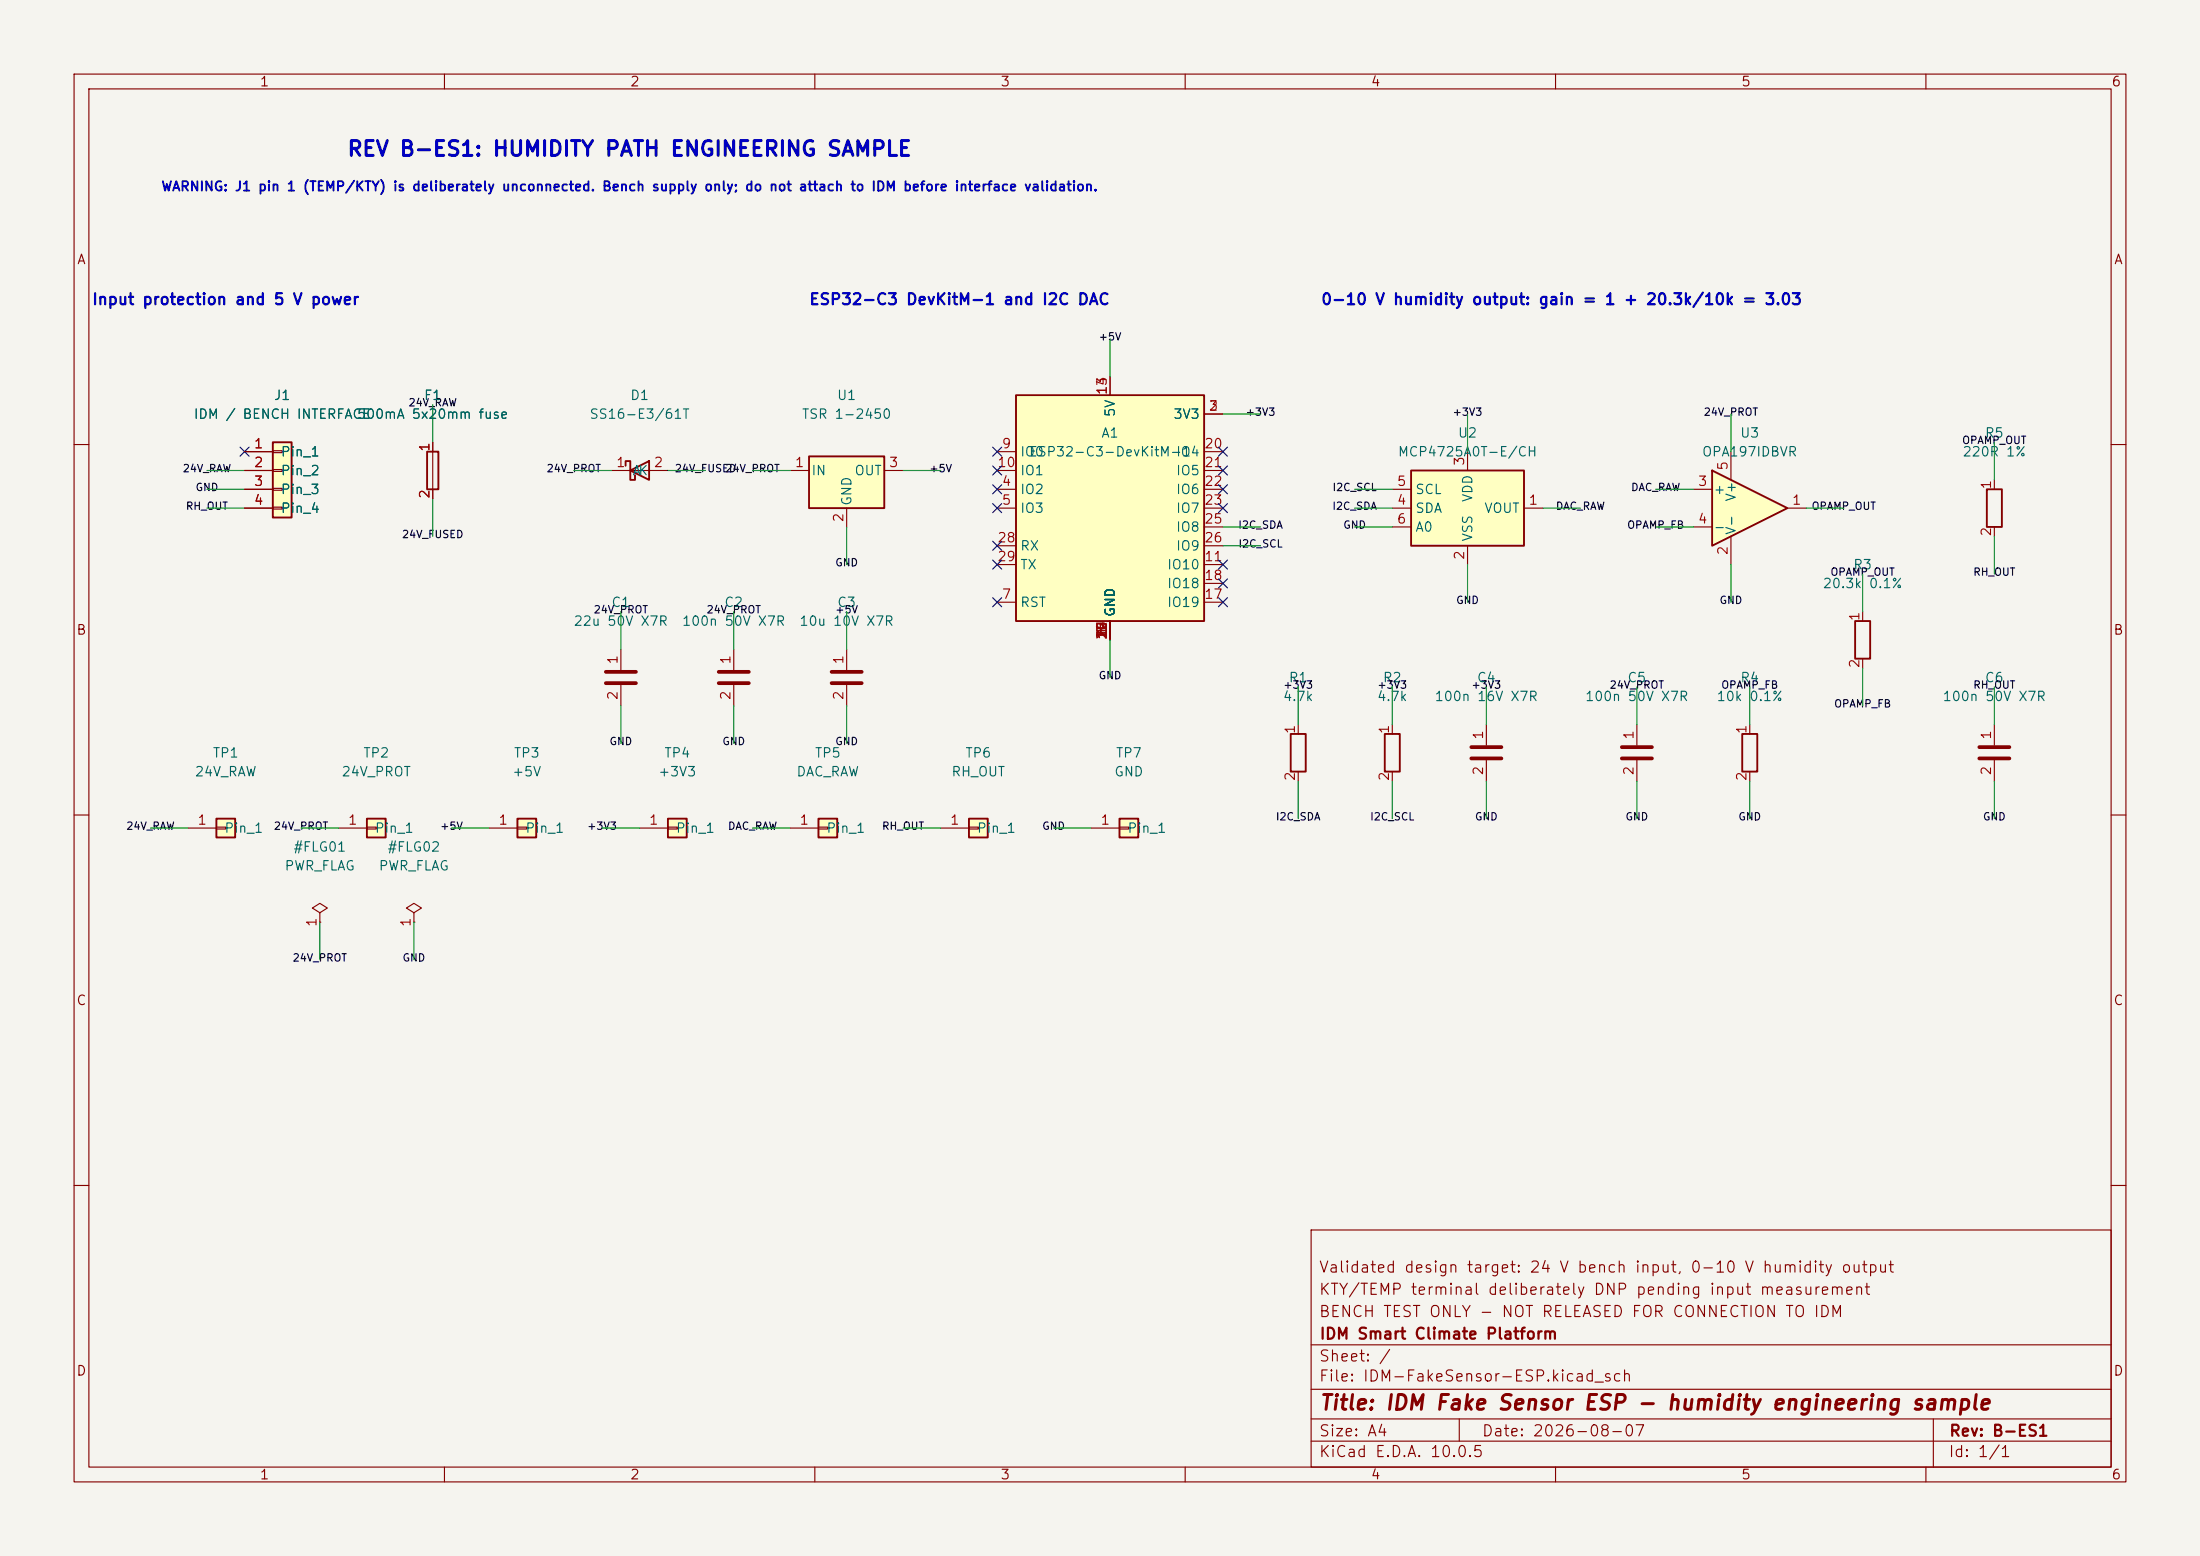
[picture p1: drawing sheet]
<svg xmlns="http://www.w3.org/2000/svg" width="297mm" height="210mm" viewBox="0 0 297 210" stroke-linecap="round" stroke-linejoin="round" font-family="sans-serif">
<path d="M0 0h297v210h-297z" fill="#f5f4ef" stroke="#f5f4ef" stroke-width=".14"/>
<g fill="none" stroke="#840000" stroke-width=".15">
<path d="M10 10h277v190h-277zM12 12h273v186h-273zM60 10v2M110 10v2M160 10v2M210 10v2M260 10v2M10 60h2M285 60h2M175.3 97.8v1.3M10 110h2M175.3 104.1v1.3"/>
<path d="M285 110h2M43.2 123.2l1-.6-1-.7-1 .7 1 .6v1.3M43.2 124.5h.1M10 160h2M177 166h108v32h-108zM285 160h2M60 198v2M110 198v2M160 198v2M177 194.5h108M177 191.5h108M177 187.5h108"/>
<path d="M177 181.5h108M197 191.5v3M210 198v2M260 198v2M261 191.5v6.5"/>
</g>
<path d="M174.2 99.1h2.1v5h-2.1z" fill="none" stroke="#840000" stroke-width=".25"/>
<path d="M29.2 110.5h2.5v2.5h-2.5z" fill="#ffffc2"/>
<path d="M186.9 99.1h2.1v5h-2.1zM250.4 83.8h2.1v5.1h-2.1zM29.2 110.5h2.5v2.5h-2.5z" fill="none" stroke="#840000" stroke-width=".25"/>
<path d="M188 97.8v1.3M251.5 82.6v1.2M251.5 88.9v1.3M25.4 111.8h3.8M29.2 111.6h1.3v.3h-1.3zM188 104.1v1.3" fill="none" stroke="#840000" stroke-width=".15"/>
<path d="M231.1 63.5l10.2 5.1-10.2 5.1z" fill="#ffffc2"/>
<path d="M231.1 63.5l10.2 5.1-10.2 5.1z" fill="none" stroke="#840000" stroke-width=".25"/>
<path d="M228.6 66h2.5M228.6 71.1h2.5M233.7 61v3.8M233.7 72.4v3.8M241.3 68.6h2.5" fill="none" stroke="#840000" stroke-width=".15"/>
<path d="M137.2 53.3h25.4v30.5h-25.4z" fill="#ffffc2"/>
<path d="M137.2 53.3h25.4v30.5h-25.4z" fill="none" stroke="#840000" stroke-width=".25"/>
<g fill="none" stroke="#840000" stroke-width=".15">
<path d="M149.9 50.8v2.5M162.6 55.9h2.5M134.6 66h2.6M134.6 68.6h2.6M134.6 61h2.6M134.6 63.5h2.6M134.6 76.2h2.6M134.6 73.7h2.6M162.6 66h2.5M162.6 68.6h2.5M162.6 61h2.5M162.6 63.5h2.5"/>
<path d="M162.6 76.2h2.5M162.6 78.7h2.5M162.6 71.1h2.5M162.6 73.7h2.5M134.6 81.3h2.6M149.9 83.8v2.6M162.6 81.3h2.5"/>
</g>
<path d="M190.5 63.5h15.2v10.2h-15.2z" fill="#ffffc2"/>
<path d="M190.5 63.5h15.2v10.2h-15.2z" fill="none" stroke="#840000" stroke-width=".25"/>
<path d="M188 68.6h2.5M188 66h2.5M188 71.1h2.5M198.1 61v2.5M198.1 73.7v2.5M205.7 68.6h2.6" fill="none" stroke="#840000" stroke-width=".15"/>
<path d="M36.8 59.7h2.6v10.2h-2.6z" fill="#ffffc2"/>
<path d="M36.8 59.7h2.6v10.2h-2.6zM57.7 61h1.5v5h-1.5zM84.5 62.9v-.7h.6v2.6h.6v-.7M85.1 63.5l2.5-1.3v2.6z" fill="none" stroke="#840000" stroke-width=".25"/>
<path d="M58.4 59.7v7.6M33 61h3.8M33 63.5h3.8M33 66h3.8M33 68.6h3.8M36.8 60.8h1.3v.3h-1.3zM36.8 63.4h1.3v.2h-1.3zM36.8 65.9h1.3v.3h-1.3zM36.8 68.5h1.3v.2h-1.3zM82.5 63.5h7.7M55.9 123.2l1-.6-1-.7-1 .7 1 .6v1.3M55.9 124.5h.1" fill="none" stroke="#840000" stroke-width=".15"/>
<path d="M109.2 61.6h10.2v7h-10.2z" fill="#ffffc2"/>
<path d="M109.2 61.6h10.2v7h-10.2z" fill="none" stroke="#840000" stroke-width=".25"/>
<path d="M106.7 63.5h2.5M114.3 68.6v2.5M119.4 63.5h2.5M114.3 87.6v2.8M114.3 92.5v2.8" fill="none" stroke="#840000" stroke-width=".15"/>
<path d="M112.3 90.7h4M112.3 92.2h4" fill="none" stroke="#840000" stroke-width=".51"/>
<path d="M90.2 110.5h2.5v2.5h-2.5z" fill="#ffffc2"/>
<path d="M268.2 66h2.1v5.1h-2.1zM90.2 110.5h2.5v2.5h-2.5z" fill="none" stroke="#840000" stroke-width=".25"/>
<path d="M269.2 64.8v1.2M269.2 71.1v1.3M83.8 87.6v2.8M83.8 92.5v2.8M99.1 87.6v2.8M99.1 92.5v2.8M86.4 111.8h3.8M90.2 111.6h1.2v.3h-1.2z" fill="none" stroke="#840000" stroke-width=".15"/>
<path d="M81.8 90.7h4.1M81.8 92.2h4.1M97 90.7h4.1M97 92.2h4.1" fill="none" stroke="#840000" stroke-width=".51"/>
<path d="M110.5 110.5h2.5v2.5h-2.5z" fill="#ffffc2"/>
<path d="M110.5 110.5h2.5v2.5h-2.5z" fill="none" stroke="#840000" stroke-width=".25"/>
<path d="M106.7 111.8h3.8M110.5 111.6h1.3v.3h-1.3z" fill="none" stroke="#840000" stroke-width=".15"/>
<path d="M69.8 110.5h2.6v2.5h-2.6z" fill="#ffffc2"/>
<path d="M69.8 110.5h2.6v2.5h-2.6z" fill="none" stroke="#840000" stroke-width=".25"/>
<path d="M66 111.8h3.8M69.8 111.6h1.3v.3h-1.3z" fill="none" stroke="#840000" stroke-width=".15"/>
<path d="M130.8 110.5h2.5v2.5h-2.5z" fill="#ffffc2"/>
<path d="M235.2 99.1h2v5h-2zM130.8 110.5h2.5v2.5h-2.5z" fill="none" stroke="#840000" stroke-width=".25"/>
<path d="M236.2 97.8v1.3M127 111.8h3.8M130.8 111.6h1.3v.3h-1.3zM236.2 104.1v1.3" fill="none" stroke="#840000" stroke-width=".15"/>
<path d="M151.1 110.5h2.6v2.5h-2.6z" fill="#ffffc2"/>
<path d="M151.1 110.5h2.6v2.5h-2.6z" fill="none" stroke="#840000" stroke-width=".25"/>
<path d="M200.7 97.8v2.8M221 97.8v2.8M269.2 97.8v2.8M147.3 111.8h3.8M151.1 111.6h1.3v.3h-1.3zM200.7 102.6v2.8M221 102.6v2.8M269.2 102.6v2.8" fill="none" stroke="#840000" stroke-width=".15"/>
<path d="M198.6 100.8h4.1M198.6 102.4h4.1M218.9 100.8h4.1M218.9 102.4h4.1M267.2 100.8h4.1M267.2 102.4h4.1" fill="none" stroke="#840000" stroke-width=".51"/>
<path d="M49.5 110.5h2.6v2.5h-2.6z" fill="#ffffc2"/>
<path d="M49.5 110.5h2.6v2.5h-2.6z" fill="none" stroke="#840000" stroke-width=".25"/>
<path d="M58.4 59.7v1.3M33 61h3.8M33 63.5h3.8M33 66h3.8M33 68.6h3.8M58.4 66v1.3M45.7 111.8h3.8M49.5 111.6h1.3v.3h-1.3z" fill="none" stroke="#840000" stroke-width=".15"/>
<g fill="none" stroke="#009600" stroke-width=".15">
<path d="M58.4 54.6v5.1M149.9 45.7v5.1M165.1 55.9h5.1M198.1 55.9v5.1M233.7 55.9v5.1M269.2 59.7v5.1M27.9 66h5.1M27.9 68.6h5.1M27.9 63.5h5.1M58.4 67.3v5.1M77.5 63.5h5M90.2 63.5h5"/>
<path d="M101.6 63.5h5.1M114.3 71.1v5.1M121.9 63.5h5.1M165.1 71.1h5.1M165.1 73.7h5.1M182.9 71.1h5.1M182.9 66h5.1M182.9 68.6h5.1M198.1 76.2v5.1M208.3 68.6h5.1M223.5 71.1h5.1M223.5 66h5.1"/>
<path d="M233.7 76.2v5.1M243.8 68.6h5.1M251.5 77.5v5.1M269.2 72.4v5.1M83.8 82.6v5M83.8 95.3v5M99.1 82.6v5M99.1 95.3v5M114.3 82.6v5M114.3 95.3v5M149.9 86.4v5M175.3 92.7v5.1"/>
<path d="M188 92.7v5.1M200.7 92.7v5.1M221 92.7v5.1M236.2 92.7v5.1M251.5 90.2v5.1M269.2 92.7v5.1M20.3 111.8h5.1M40.6 111.8h5.1M61 111.8h5M81.3 111.8h5.1M101.6 111.8h5.1M121.9 111.8h5.1"/>
<path d="M142.2 111.8h5.1M175.3 105.4v5.1M188 105.4v5.1M200.7 105.4v5.1M221 105.4v5.1M236.2 105.4v5.1M269.2 105.4v5.1M43.2 124.5v5M55.9 124.5v5"/>
</g>
<g fill="none" stroke="#000084" stroke-width=".15">
<path d="M32.4 60.4l1.2 1.2M33.6 60.4l-1.2 1.2M134 65.4l1.2 1.2M134 73.1l1.2 1.2M134 60.4l1.2 1.2M134 75.6l1.2 1.2M134 62.9l1.2 1.2M134 68l1.2 1.2M135.2 65.4l-1.2 1.2M135.2 73.1l-1.2 1.2M135.2 60.4l-1.2 1.2M135.2 75.6l-1.2 1.2"/>
<path d="M135.2 62.9l-1.2 1.2M135.2 68l-1.2 1.2M164.5 78.1l1.2 1.2M164.5 60.4l1.2 1.2M164.5 68l1.2 1.2M164.5 75.6l1.2 1.2M164.5 62.9l1.2 1.2M164.5 65.4l1.2 1.2M165.7 78.1l-1.2 1.2M165.7 60.4l-1.2 1.2M165.7 68l-1.2 1.2M165.7 75.6l-1.2 1.2"/>
<path d="M165.7 62.9l-1.2 1.2M165.7 65.4l-1.2 1.2M134 80.7l1.2 1.2M135.2 80.7l-1.2 1.2M164.5 80.7l1.2 1.2M165.7 80.7l-1.2 1.2"/>
</g>
<text font-size="2" fill="#0000c2" x="46.8" y="21.6">REV B-ES1: HUMIDITY PATH ENGINEERING SAMPLE</text>
<text font-size="2" fill="#840000" x="178" y="190.8">Title: IDM Fake Sensor ESP - humidity engineering sample</text>
<g font-size="1.5" fill="#0000c2">
<text x="12.3" y="41.5">Input protection and 5 V power</text>
<text x="109.1" y="41.5">ESP32-C3 DevKitM-1 and I2C DAC</text>
<text x="178.2" y="41.5">0-10 V humidity output: gain = 1 + 20.3k/10k = 3.03</text>
</g>
<g font-size="1.5" fill="#840000">
<text x="178" y="172.1">Validated design target: 24 V bench input, 0-10 V humidity output</text>
<text x="178" y="178.1">BENCH TEST ONLY - NOT RELEASED FOR CONNECTION TO IDM</text>
<text x="178" y="175.1">KTY/TEMP terminal deliberately DNP pending input measurement</text>
<text x="178" y="184.1">Sheet: /</text>
<text x="178" y="181.1">IDM Smart Climate Platform</text>
<text x="178" y="186.8">File: IDM-FakeSensor-ESP.kicad_sch</text>
<text x="178" y="197">KiCad E.D.A. 10.0.5</text>
<text x="178" y="194.2">Size: A4</text>
<text x="200" y="194.2">Date: 2026-08-07</text>
<text x="263" y="197">Id: 1/1</text>
<text x="263" y="194.2">Rev: B-ES1</text>
</g>
<g font-size="1.3" fill="#840000">
<text x="35" y="12">1</text>
<text x="85" y="12">2</text>
<text x="135" y="12">3</text>
<text x="185" y="12">4</text>
<text x="235" y="12">5</text>
<text x="285" y="12">6</text>
<text x="10.3" y="36">A</text>
<text x="285.3" y="36">A</text>
<text x="10.2" y="86">B</text>
<text x="285.2" y="86">B</text>
<text x="10.2" y="136">C</text>
<text x="285.2" y="136">C</text>
<text x="10.2" y="186">D</text>
<text x="285.2" y="186">D</text>
<text x="35" y="200">1</text>
<text x="85" y="200">2</text>
<text x="135" y="200">3</text>
<text x="185" y="200">4</text>
<text x="235" y="200">5</text>
<text x="285" y="200">6</text>
</g>
<text font-size="1.3" fill="#0000c2" x="21.7" y="26.1">WARNING: J1 pin 1 (TEMP/KTY) is deliberately unconnected. Bench supply only; do not attach to IDM before interface validation.</text>
<g font-size="1.3" fill="#a90000">
<text x="149.7" y="53.4" transform="rotate(-90 149.7 53.4)">13</text>
<text x="149.7" y="52.2" transform="rotate(-90 149.7 52.2)">4</text>
<text x="163.1" y="55.7">2</text>
<text x="163.1" y="55.7">3</text>
<text x="34.2" y="60.8">1</text>
<text x="34.2" y="63.4">2</text>
<text x="34.2" y="65.9">3</text>
<text x="58.3" y="61.1" transform="rotate(-90 58.3 61.1)">1</text>
<text x="83.1" y="63.4">1</text>
<text x="88.2" y="63.4">2</text>
<text x="107.2" y="63.4">1</text>
<text x="119.9" y="63.4">3</text>
<text x="134.6" y="63.4">10</text>
<text x="135.2" y="65.9">4</text>
<text x="135.2" y="60.8">9</text>
<text x="162.5" y="60.8">20</text>
<text x="162.5" y="63.4">21</text>
<text x="162.5" y="65.9">22</text>
<text x="188.5" y="65.9">5</text>
<text x="198" y="63" transform="rotate(-90 198 63)">3</text>
<text x="229.1" y="65.9">3</text>
<text x="233.5" y="63.6" transform="rotate(-90 233.5 63.6)">5</text>
<text x="34.2" y="68.4">4</text>
<text x="58.3" y="67.4" transform="rotate(-90 58.3 67.4)">2</text>
<text x="114.2" y="70.6" transform="rotate(-90 114.2 70.6)">2</text>
<text x="135.2" y="68.4">5</text>
<text x="162.5" y="68.4">23</text>
<text x="162.5" y="71">25</text>
<text x="188.5" y="68.4">4</text>
<text x="188.5" y="71">6</text>
<text x="206.3" y="68.4">1</text>
<text x="229.1" y="71">4</text>
<text x="241.8" y="68.4">1</text>
<text x="269.1" y="66.1" transform="rotate(-90 269.1 66.1)">1</text>
<text x="134.6" y="73.5">28</text>
<text x="134.6" y="76.1">29</text>
<text x="162.5" y="76.1">11</text>
<text x="162.5" y="73.5">26</text>
<text x="198" y="75.7" transform="rotate(-90 198 75.7)">2</text>
<text x="233.5" y="75" transform="rotate(-90 233.5 75)">2</text>
<text x="269.1" y="72.5" transform="rotate(-90 269.1 72.5)">2</text>
<text x="135.2" y="81.1">7</text>
<text x="162.5" y="81.1">17</text>
<text x="162.5" y="78.6">18</text>
<text x="251.3" y="83.9" transform="rotate(-90 251.3 83.9)">1</text>
<text x="83.7" y="89.8" transform="rotate(-90 83.7 89.8)">1</text>
<text x="98.9" y="89.8" transform="rotate(-90 98.9 89.8)">1</text>
<text x="114.2" y="89.8" transform="rotate(-90 114.2 89.8)">1</text>
<text x="149.7" y="86.4" transform="rotate(-90 149.7 86.4)">12</text>
<text x="149.7" y="86.4" transform="rotate(-90 149.7 86.4)">15</text>
<text x="149.7" y="86.4" transform="rotate(-90 149.7 86.4)">19</text>
<text x="149.7" y="86.4" transform="rotate(-90 149.7 86.4)">24</text>
<text x="149.7" y="86.4" transform="rotate(-90 149.7 86.4)">27</text>
<text x="149.7" y="86.4" transform="rotate(-90 149.7 86.4)">30</text>
<text x="149.7" y="85.8" transform="rotate(-90 149.7 85.8)">1</text>
<text x="149.7" y="85.8" transform="rotate(-90 149.7 85.8)">6</text>
<text x="149.7" y="85.8" transform="rotate(-90 149.7 85.8)">8</text>
<text x="149.7" y="85.2" transform="rotate(-90 149.7 85.2)">6</text>
<text x="83.7" y="94.6" transform="rotate(-90 83.7 94.6)">2</text>
<text x="98.9" y="94.6" transform="rotate(-90 98.9 94.6)">2</text>
<text x="114.2" y="94.6" transform="rotate(-90 114.2 94.6)">2</text>
<text x="251.3" y="90.3" transform="rotate(-90 251.3 90.3)">2</text>
<text x="175.1" y="99.2" transform="rotate(-90 175.1 99.2)">1</text>
<text x="187.8" y="99.2" transform="rotate(-90 187.8 99.2)">1</text>
<text x="200.5" y="99.9" transform="rotate(-90 200.5 99.9)">1</text>
<text x="220.8" y="99.9" transform="rotate(-90 220.8 99.9)">1</text>
<text x="236.1" y="99.2" transform="rotate(-90 236.1 99.2)">1</text>
<text x="269.1" y="99.9" transform="rotate(-90 269.1 99.9)">1</text>
<text x="175.1" y="105.5" transform="rotate(-90 175.1 105.5)">2</text>
<text x="187.8" y="105.5" transform="rotate(-90 187.8 105.5)">2</text>
<text x="200.5" y="104.7" transform="rotate(-90 200.5 104.7)">2</text>
<text x="220.8" y="104.7" transform="rotate(-90 220.8 104.7)">2</text>
<text x="236.1" y="105.5" transform="rotate(-90 236.1 105.5)">2</text>
<text x="269.1" y="104.7" transform="rotate(-90 269.1 104.7)">2</text>
<text x="26.6" y="111.6">1</text>
<text x="46.9" y="111.6">1</text>
<text x="67.2" y="111.6">1</text>
<text x="87.5" y="111.6">1</text>
<text x="107.9" y="111.6">1</text>
<text x="128.2" y="111.6">1</text>
<text x="148.5" y="111.6">1</text>
<text x="43" y="125.2" transform="rotate(-90 43 125.2)">1</text>
<text x="55.7" y="125.2" transform="rotate(-90 55.7 125.2)">1</text>
</g>
<g font-size="1.3" fill="#006464">
<text x="26.1" y="56.8">IDM / BENCH INTERFACE</text>
<text x="36.9" y="54.3">J1</text>
<text x="48.1" y="56.8">500mA 5x20mm fuse</text>
<text x="57.1" y="54.3">F1</text>
<text x="79.5" y="56.8">SS16-E3/61T</text>
<text x="85" y="54.3">D1</text>
<text x="108.2" y="56.8">TSR 1-2450</text>
<text x="112.9" y="54.3">U1</text>
<text x="148.6" y="59.4">A1</text>
<text x="150.8" y="56.4" transform="rotate(-90 150.8 56.4)">5V</text>
<text x="158.3" y="56.8">3V3</text>
<text x="196.7" y="59.4">U2</text>
<text x="234.8" y="59.4">U3</text>
<text x="267.9" y="59.4">R5</text>
<text x="37.8" y="61.9">Pin_1</text>
<text x="37.8" y="64.5">Pin_2</text>
<text x="85.3" y="64.5">AK</text>
<text x="109.4" y="64.5">IN</text>
<text x="115.3" y="64.5">OUT</text>
<text x="137.6" y="61.9">IO0</text>
<text x="137.6" y="64.5">IO1</text>
<text x="138.8" y="61.9">ESP32-C3-DevKitM-1</text>
<text x="158.7" y="61.9">IO4</text>
<text x="158.7" y="64.5">IO5</text>
<text x="188.6" y="61.9">MCP4725A0T-E/CH</text>
<text x="229.7" y="61.9">OPA197IDBVR</text>
<text x="264.8" y="61.9">220R 1%</text>
<text x="37.8" y="67">Pin_3</text>
<text x="37.8" y="69.5">Pin_4</text>
<text x="115.3" y="68.4" transform="rotate(-90 115.3 68.4)">GND</text>
<text x="137.6" y="67">IO2</text>
<text x="137.6" y="69.5">IO3</text>
<text x="158.7" y="67">IO6</text>
<text x="158.7" y="69.5">IO7</text>
<text x="191" y="69.5">SDA</text>
<text x="191" y="67">SCL</text>
<text x="199.1" y="67.9" transform="rotate(-90 199.1 67.9)">VDD</text>
<text x="200.3" y="69.5">VOUT</text>
<text x="231.2" y="67">+</text>
<text x="234.6" y="67.8" transform="rotate(-90 234.6 67.8)">V+</text>
<text x="137.6" y="74.6">RX</text>
<text x="137.6" y="77.2">TX</text>
<text x="157.5" y="77.2">IO10</text>
<text x="158.7" y="72.1">IO8</text>
<text x="158.7" y="74.6">IO9</text>
<text x="191" y="72.1">A0</text>
<text x="199.1" y="73.2" transform="rotate(-90 199.1 73.2)">VSS</text>
<text x="231.2" y="72.1">-</text>
<text x="234.6" y="72.3" transform="rotate(-90 234.6 72.3)">V-</text>
<text x="250.1" y="77.2">R3</text>
<text x="82.5" y="82.2">C1</text>
<text x="97.7" y="82.2">C2</text>
<text x="112.9" y="82.2">C3</text>
<text x="137.6" y="82.2">RST</text>
<text x="150.8" y="83.3" transform="rotate(-90 150.8 83.3)">GND</text>
<text x="157.5" y="82.2">IO19</text>
<text x="157.5" y="79.7">IO18</text>
<text x="246" y="79.7">20.3k</text>
<text x="252.2" y="79.7">0.1%</text>
<text x="77.3" y="84.8">22u 50V X7R</text>
<text x="92" y="84.8">100n 50V X7R</text>
<text x="107.8" y="84.8">10u 10V X7R</text>
<text x="173.1" y="94.9">4.7k</text>
<text x="173.9" y="92.4">R1</text>
<text x="185.8" y="94.9">4.7k</text>
<text x="186.6" y="92.4">R2</text>
<text x="193.6" y="94.9">100n 16V X7R</text>
<text x="199.3" y="92.4">C4</text>
<text x="213.9" y="94.9">100n 50V X7R</text>
<text x="219.6" y="92.4">C5</text>
<text x="231.6" y="94.9">10k 0.1%</text>
<text x="234.9" y="92.4">R4</text>
<text x="262.2" y="94.9">100n 50V X7R</text>
<text x="267.9" y="92.4">C6</text>
<text x="26.2" y="105.1">24V_RAW</text>
<text x="28.6" y="102.6">TP1</text>
<text x="46" y="105.1">24V_PROT</text>
<text x="48.9" y="102.6">TP2</text>
<text x="69.1" y="105.1">+5V</text>
<text x="69.3" y="102.6">TP3</text>
<text x="88.8" y="105.1">+3V3</text>
<text x="89.6" y="102.6">TP4</text>
<text x="107.4" y="105.1">DAC_RAW</text>
<text x="109.9" y="102.6">TP5</text>
<text x="128.4" y="105.1">RH_OUT</text>
<text x="130.2" y="102.6">TP6</text>
<text x="150.3" y="105.1">GND</text>
<text x="150.5" y="102.6">TP7</text>
<text x="30.2" y="112.7">Pin_1</text>
<text x="50.5" y="112.7">Pin_1</text>
<text x="70.8" y="112.7">Pin_1</text>
<text x="91.2" y="112.7">Pin_1</text>
<text x="111.5" y="112.7">Pin_1</text>
<text x="131.8" y="112.7">Pin_1</text>
<text x="152.1" y="112.7">Pin_1</text>
<text x="38.3" y="117.8">PWR_FLAG</text>
<text x="39.5" y="115.3">#FLG01</text>
<text x="51" y="117.8">PWR_FLAG</text>
<text x="52.2" y="115.3">#FLG02</text>
</g>
<g font-size="1" fill="#0f0f0f">
<text x="148.2" y="46.2">+5V</text>
<text x="55.1" y="55.1">24V_RAW</text>
<text x="168.1" y="56.4">+3V3</text>
<text x="196" y="56.4">+3V3</text>
<text x="229.9" y="56.4">24V_PROT</text>
<text x="24.6" y="64">24V_RAW</text>
<text x="73.7" y="64">24V_PROT</text>
<text x="91" y="64">24V_FUSED</text>
<text x="97.8" y="64">24V_PROT</text>
<text x="125.4" y="64">+5V</text>
<text x="264.8" y="60.2">OPAMP_OUT</text>
<text x="25" y="69.1">RH_OUT</text>
<text x="26.3" y="66.5">GND</text>
<text x="167.1" y="71.6">I2C_SDA</text>
<text x="179.8" y="69.1">I2C_SDA</text>
<text x="179.8" y="66.5">I2C_SCL</text>
<text x="181.3" y="71.6">GND</text>
<text x="210" y="69.1">DAC_RAW</text>
<text x="219.6" y="71.6">OPAMP_FB</text>
<text x="220.1" y="66.5">DAC_RAW</text>
<text x="244.5" y="69.1">OPAMP_OUT</text>
<text x="54.2" y="72.9">24V_FUSED</text>
<text x="112.7" y="76.7">GND</text>
<text x="167.1" y="74.1">I2C_SCL</text>
<text x="247" y="78">OPAMP_OUT</text>
<text x="266.3" y="78">RH_OUT</text>
<text x="80.1" y="83">24V_PROT</text>
<text x="95.3" y="83">24V_PROT</text>
<text x="112.7" y="83">+5V</text>
<text x="196.5" y="81.8">GND</text>
<text x="232.1" y="81.8">GND</text>
<text x="148.2" y="91.9">GND</text>
<text x="173.2" y="93.2">+3V3</text>
<text x="185.9" y="93.2">+3V3</text>
<text x="198.6" y="93.2">+3V3</text>
<text x="217.2" y="93.2">24V_PROT</text>
<text x="232.3" y="93.2">OPAMP_FB</text>
<text x="247.5" y="95.7">OPAMP_FB</text>
<text x="266.3" y="93.2">RH_OUT</text>
<text x="82.2" y="100.8">GND</text>
<text x="97.4" y="100.8">GND</text>
<text x="112.7" y="100.8">GND</text>
<text x="17" y="112.2">24V_RAW</text>
<text x="36.9" y="112.2">24V_PROT</text>
<text x="59.3" y="112.2">+5V</text>
<text x="79.2" y="112.2">+3V3</text>
<text x="98.2" y="112.2">DAC_RAW</text>
<text x="119" y="112.2">RH_OUT</text>
<text x="140.6" y="112.2">GND</text>
<text x="172.2" y="111">I2C_SDA</text>
<text x="184.9" y="111">I2C_SCL</text>
<text x="199" y="111">GND</text>
<text x="219.4" y="111">GND</text>
<text x="234.6" y="111">GND</text>
<text x="267.6" y="111">GND</text>
<text x="39.4" y="130">24V_PROT</text>
<text x="54.3" y="130">GND</text>
</g>
</svg>
